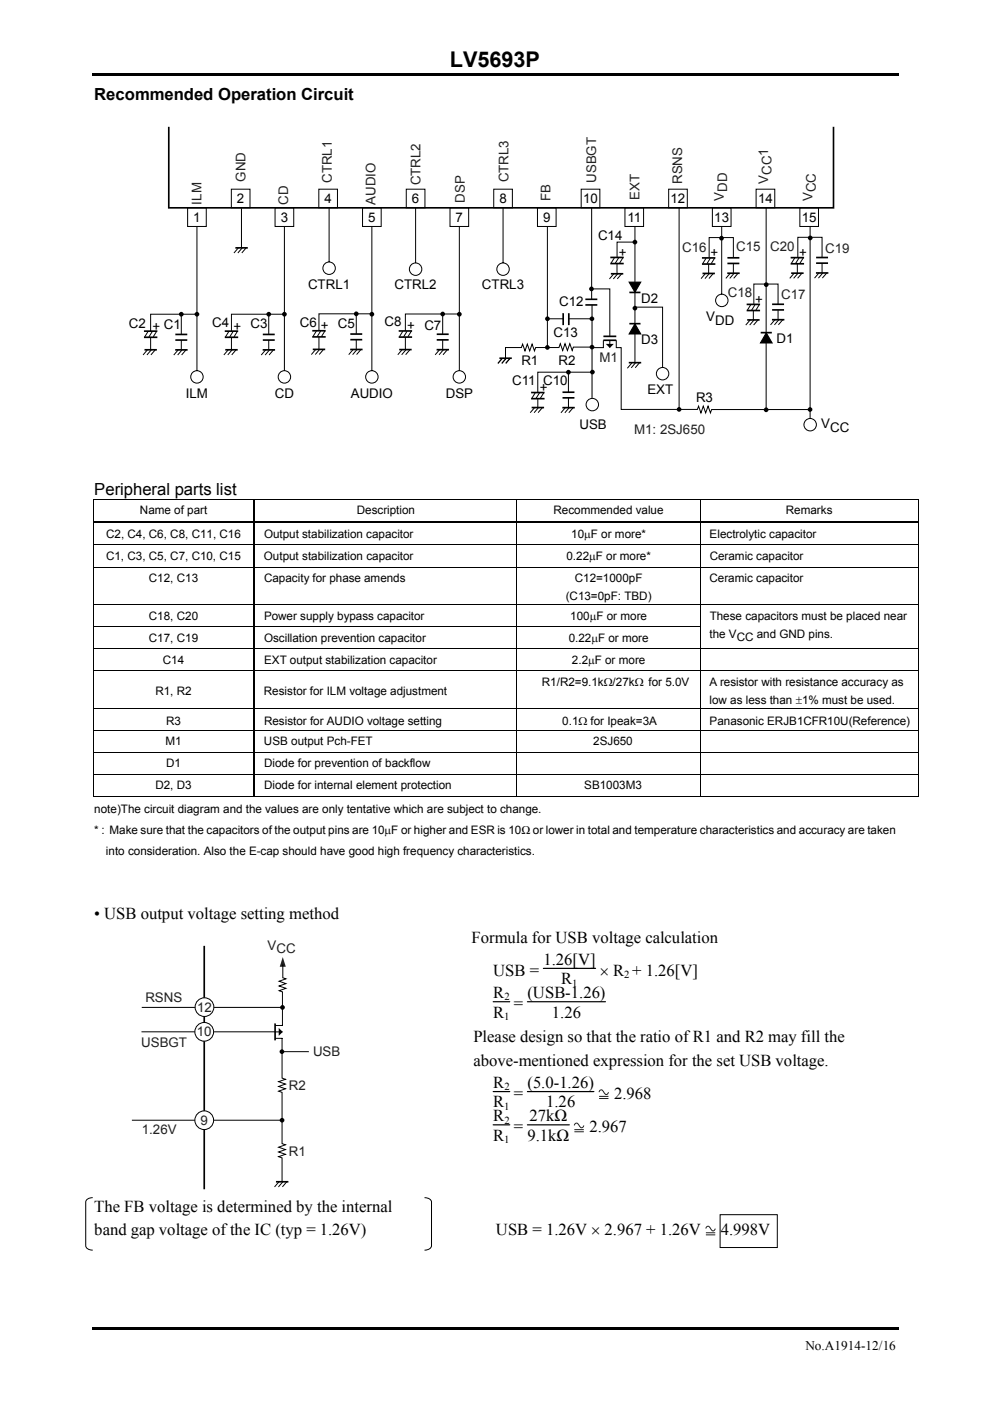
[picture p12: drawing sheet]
<svg xmlns="http://www.w3.org/2000/svg" width="210mm" height="297mm" viewBox="0 0 210 297" stroke-linecap="round" stroke-linejoin="round" font-family="sans-serif">
<g fill="#000">
<path d="M19.5 15.6h171v.6h-171zM19.8 105.8h.2v.1h-.2zM19.8 110.4h.2v.6h-.2zM53.6 110.9l.2 .1zM53.6 110.4h.2v.2h-.2zM53.6 110.8h.2v.1h-.2zM53.6 115.5h.2v.1h-.2zM54 110.9l.1 .1zM54 110.4h.1v.2h-.1zM54 110.8h.1v.1h-.1zM54 115.5h.1v.1h-.1zM109.6 110.9l.1 .1z"/>
<path d="M109.6 110.4h.5v.2h-.5zM109.6 110.8h.5v.1h-.5zM148.5 110.9l.1 .1zM148.5 110.4h.5v.2h-.5zM148.5 110.8h.5v.1h-.5zM194.6 105.8h.2v.1h-.2zM194.6 110.4h.2v.6h-.2zM53.6 120.1h.2v.2h-.2zM53.6 128.1h.2v.1h-.2zM53.6 132.8h.2v.1h-.2zM53.6 137.4h.2v.2h-.2zM54 120.1h.1v.2h-.1z"/>
<path d="M54 128.1h.1v.1h-.1zM54 132.8h.1v.1h-.1zM54 137.4h.1v.2h-.1zM194.6 132.8h.2v.1h-.2zM53.6 142.1h.2v.2h-.2zM53.6 150h.2v.2h-.2zM53.6 154.7h.2v.2h-.2zM53.6 159.4h.2v.2h-.2zM54 142.1h.1v.2h-.1zM54 150h.1v.2h-.1zM54 154.7h.1v.2h-.1zM54 159.4h.1v.2h-.1z"/>
<path d="M53.6 164.1h.2v.1h-.2zM54 164.1h.1v.1h-.1zM194.6 168.7h.2v.2h-.2zM59.1 217.9l.9 .9-.9 .8zM19.5 281.5h171v.5h-171z"/>
<circle cx="59.8" cy="237.5" r=".5"/>
</g>
<g fill="none" stroke="#000" stroke-width=".21">
<path d="M19.8 105.9h175M19.8 115.5h33.8M19.9 105.9v4.5M19.9 111v4.5M19.9 115.6v4.5M20 110.5h33.6M20 110.8h33.6M53.7 105.9v4.5M53.7 111v4.5M53.7 115.6v4.5M54 105.9v4.5M54 111v4.5"/>
<path d="M54 115.6v4.5M54.1 110.5h55.5M54.1 110.8h55.5M54.1 115.5h140.7M109.6 105.9v4.5M109.6 111v4.5M109.6 115.6v4.5M110.1 110.5h38.4M110.1 110.8h38.4M148.5 105.9v4.5M148.5 111v4.5M148.5 115.6v4.5"/>
<path d="M149 110.5h45.6M149 110.8h45.6M194.7 105.9v4.5M194.7 111v4.5M194.7 115.6v4.5M19.8 120.2h33.8M19.8 128.2h33.8M19.8 132.8h33.8M19.8 137.5h33.8M19.9 120.3v7.8M19.9 128.2v4.6M19.9 132.9v4.5"/>
<path d="M19.9 137.6v4.5M53.7 120.3v7.8M53.7 128.2v4.6M53.7 132.9v4.5M53.7 137.6v4.5M54 120.3v7.8M54 128.2v4.6M54 132.9v4.5M54 137.6v4.5M54.1 120.2h140.7M54.1 128.2h140.7M54.1 132.8h94.5"/>
<path d="M54.1 137.5h140.7M109.6 120.3v7.8M109.6 128.2v4.6M109.6 132.9v4.5M109.6 137.6v4.5M148.5 120.3v7.8M148.5 128.2v4.6M148.5 132.9v4.5M148.5 137.6v4.5M194.7 120.3v7.8M194.7 128.2v4.6M194.7 132.9v4.5"/>
<path d="M194.7 137.6v4.5M19.8 142.2h33.8M19.8 150.1h33.8M19.8 154.8h33.8M19.8 159.5h33.8M19.9 142.3v7.7M19.9 150.2v4.5M19.9 154.9v4.5M19.9 159.6v4.5M53.7 142.3v7.7M53.7 150.2v4.5M53.7 154.9v4.5"/>
<path d="M53.7 159.6v4.5M54 142.3v7.7M54 150.2v4.5M54 154.9v4.5M54 159.6v4.5M54.1 142.2h140.7M54.1 150.1h140.7M54.1 154.8h140.7M54.1 159.5h140.7M109.6 142.3v7.7M109.6 150.2v4.5M109.6 154.9v4.5"/>
<path d="M109.6 159.6v4.5M148.5 142.3v7.7M148.5 150.2v4.5M148.5 154.9v4.5M148.5 159.6v4.5M194.7 142.3v7.7M194.7 150.2v4.5M194.7 154.9v4.5M194.7 159.6v4.5M19.8 164.1h33.8M19.8 168.8h33.8M19.9 164.2v4.7"/>
<path d="M53.7 164.2v4.7M53.8 168.8h55.8M54 164.2v4.5M54.1 164.1h140.7M109.6 164.2v4.7M109.7 168.8h38.8M148.5 164.2v4.7M148.6 168.8h46M194.7 164.2v4.7M30 218.8h29.9M59.9 210.2v7.2h-1.6M28 237.5h31.8"/>
<path d="M58.3 220.1h1.6M59.8 220.1v8.5l.7 .2-1.4 .5 1.4 .5-1.4 .6 1.4 .4-1.4 .5 .7 .3v10.9l.7 .2-1.4 .5 1.4 .5-1.4 .5 1.4 .5-1.4 .5 .7 .3v5.1M59.2 250.6l-1 1.1M60 250.6l-.9 1.1M60.8 250.5l-.9 1.1M152.7 257.5h12.2v7h-12.2z"/>
</g>
<path d="M104.6 212.4h3.5M111.9 212.4h16.5M115.3 205.3h11M104.6 231.4h3.5M104.6 238.5h3.5M111.9 231.4h14.1M111.9 238.5h8.9" fill="none" stroke="#000" stroke-width=".25"/>
<path d="M121.8 238.6l.2-.4a.65 .65 0 0 1 .9 .6l.5 .3 .2-.1 .2-.4M121.8 240h2M121.8 239.5h2M127.1 231.6l.2-.4a.65 .65 0 0 1 .9 .5l.4 .4 .3-.2 .2-.3M127.1 232.9h2M127.1 232.5h2M149.7 260.5l.2-.4a.65 .65 0 0 1 .9 .5l.4 .4 .3-.2 .2-.3M149.7 261.8h2M149.7 261.4h2" fill="none" stroke="#231f20" stroke-width=".21"/>
<path d="M43.3 200.5v51.6M58.3 217v3.6M58.5 250.6h2.7" fill="none" stroke="#000" stroke-width=".35"/>
<g fill="#fff" stroke="#000" stroke-width=".21">
<circle cx="43.3" cy="218.8" r="1.98"/>
<circle cx="43.3" cy="237.5" r="1.98"/>
</g>
<g fill="#000">
<circle cx="59.9" cy="213.6" r=".5"/>
<circle cx="59.8" cy="223" r=".5"/>
</g>
<path d="M30.1 213.6h29.8M59.9 207.3l.7 .2-1.4 .5 1.4 .5-1.4 .6 1.4 .4-1.4 .6 .7 .2M59.8 223h5.7" fill="none" stroke="#000" stroke-width=".21"/>
<circle cx="43.4" cy="213.5" r="1.98" fill="#fff" stroke="#000" stroke-width=".21"/>
<path d="M60 202.9l.6 2.1h-1.3z" fill="#231f20"/>
<g fill="none" stroke="#000" stroke-width=".21">
<path d="M39.8 44.1h4v3.9h-4zM41.8 48.1v30.5M49.1 40.1h3.9v4h-3.9zM50.6 52.6l-1 1M51.2 44.2v8.3M51.4 52.6l-1 1M52.2 52.5l-.9 1.1M58.3 44.1h4v3.9h-4zM60.3 48.1v30.5M67.6 40.1h4v4h-4zM69.8 44.1v11.5M76.9 44.1h4v3.9h-4z"/>
<path d="M78.9 48.1v30.5M86.2 40.1h3.9v4h-3.9zM88.1 44.1v11.7M95.4 44.1h4v3.9h-4zM97.4 48.1v30.5M104.7 40.1h4v4h-4zM106.7 44.1v11.7M114 44.1h4v3.9h-4zM116.1 48v25.7M123.3 40.1h3.9v4h-3.9zM125.5 44.1v19.4M130.2 58l-.9 1.1"/>
<path d="M130.3 54.6l-.7 1.2M130.9 55.9v2.1M131 58l-.9 1.1M131.2 54.6l-.7 1.2M131.9 58l-1 1.1M132.1 54.6l-.7 1.2M132.5 44.1h4v3.9h-4zM134.6 51.3h-3.7v3.3M134.7 48.1v28.8M141.8 40.1h4v4h-4zM144 44.1v42.7M149.6 58l-.9 1.1"/>
<path d="M149.8 54.7l-.8 1.2M150.3 56v2M150.4 54.6v-4.2h5.1v4.3M150.5 58l-1 1.1M150.7 54.7l-.8 1.2M151.1 44.1h4v3.9h-4zM151.3 58l-.9 1.1M151.6 54.7l-.8 1.2M153.1 48.1v14.3M154.9 57.9l-.9 1.1M155.5 55.9v2M155.7 57.9l-.9 1.1"/>
<path d="M156.6 57.9l-1 1.1M160.4 40.1h3.9v4h-3.9zM162.5 44.1v42.8M168.4 57.9l-.9 1.1M168.6 54.7l-.8 1.2M169.1 56v1.9M169.2 54.5v-4.2h5.2v4.3M169.3 57.9l-1 1.1M169.5 54.7l-.8 1.2M169.6 44.1h4v3.9h-4zM170.1 57.9l-.9 1.1M170.4 54.7l-.7 1.1"/>
<path d="M171.8 48v40.8M173.7 57.9l-.9 1.1M174.4 55.8v2M174.5 57.9l-.9 1.1M175.4 57.9l-1 1.1M31.3 74.2l-1 1.1M31.4 70.3l-.7 1.2M32 71.6v2.6M32.1 74.2l-.9 1.1M32.3 70.3l-.7 1.2M32.9 74.1l-.9 1.1M33.2 70.2l-.7 1.2"/>
<path d="M37.8 74.2l-.9 1.1M38.5 66.6v4.3M38.5 72.1v2M38.6 74.2l-.9 1.1M39.5 74.2l-1 1.1M41.8 66.6h-9.8v3.6M48.4 74.2l-.9 1.1M48.5 70.3l-.7 1.2M49.1 71.6v2.6M49.2 74.2l-.9 1.1M49.4 70.3l-.7 1.2M50.1 74.1l-1 1.1"/>
<path d="M50.4 70.2l-.8 1.2M56.3 74.2l-.9 1.1M57 66.6v4.3M57 72.1v2M57.2 74.2l-1 1.1M58 74.2l-.9 1.1M60.3 66.6h-11.2v3.6M67 74.1l-1 1.1M67.1 70.2l-.7 1.2M67.6 71.5v2.6M67.8 74.1l-.9 1.1M68 70.2l-.7 1.2"/>
<path d="M68.6 74.1l-.9 1.1M68.9 70.2l-.7 1.1M74.9 74.1l-.9 1.1M75.6 66.5v4.3M75.6 72v2.1M75.7 74.1l-.9 1.1M76.6 74.1l-1 1.1M78.9 66.5h-11.3v3.6M85.3 74.1l-.9 1.1M85.4 70.2l-.7 1.2M86 71.5v2.6M86.1 74.1l-.9 1.1"/>
<path d="M86.3 70.2l-.7 1.2M87 74.1l-1 1.1M87.3 70.2l-.8 1.2M93.2 74.1l-.9 1.1M93.9 66.6v4.3M93.9 72.1v2M94.1 74.1l-1 1.1M94.9 74.1l-.9 1.1M97.2 66.6h-11.2v3.5M106.6 75.9l-1 1.1M107.4 75.9l-1 1.1M108.2 75.9l-.9 1.1"/>
<path d="M116.1 67.6h3.3M118.7 73.7h-5.1l-.2 .7-.5-1.4-.5 1.4-.6-1.4-.4 1.4-.6-1.4-.2 .7h-3.4v2.2M120.6 78.9v4.3M120.7 67.6h4.8M125.5 61.3h3.8v10M125.5 78.9h-11.4v4.3M125.6 73.6h-4l-.2 .7-.5-1.4-.6 1.4-.5-1.4-.5 1.4-.5-1.4-.2 .7M125.6 64.7v19.8M128 72.1v1.6h-2.4M129.3 72.1v1.6M130.7 72.1v1.6h1.1v13.1h16.2M134 77l-.9 1.1"/>
<path d="M134.7 65.1h5.8v12.8M134.8 76.9l-.9 1.1M135.7 76.9l-1 1.1M159.1 67.8l-.9 1.1M159.2 64.6l-.7 1.2M159.8 65.9v1.9M159.9 64.4v-4.2h5.1v4.3M159.9 67.8l-.9 1.1M160.1 64.6l-.7 1.2M160.8 67.8l-1 1.1M161.1 64.6l-.8 1.2M164.4 67.8l-1 1.1"/>
<path d="M165 65.7v2M165.2 67.8l-.9 1.1M166 67.8l-.9 1.1M113.4 86.4l-.9 1.1M113.5 83.3l-.7 1.2M114.1 84.6v1.8M114.2 86.4l-.9 1.1M114.4 83.3l-.7 1.2M115.1 86.4l-1 1.1M115.3 83.3l-.7 1.1M119.9 86.4l-.9 1.1M120.6 84.4v2"/>
<path d="M120.7 86.4l-.9 1.1M121.6 86.4l-1 1.1M171.9 86.8h-21l-.2 .8-.5-1.5-.5 1.5-.5-1.5-.5 1.5-.5-1.5-.3 .7M60 204.5v2.8M19.6 253.9a1.31 1.31 0 0 0-1.4 .9v9.3a1.2 1.2 0 0 0 1.4 .9M90.1 253.9a1.31 1.31 0 0 1 1.4 .9v9.3a1.2 1.2 0 0 1-1.4 .9"/>
<circle cx="69.8" cy="56.9" r="1.32"/>
<circle cx="88.1" cy="57.1" r="1.32"/>
<circle cx="106.7" cy="57.1" r="1.32"/>
<circle cx="41.8" cy="79.9" r="1.32"/>
<circle cx="60.3" cy="79.9" r="1.32"/>
<circle cx="78.9" cy="79.9" r="1.32"/>
<circle cx="97.4" cy="79.9" r="1.32"/>
<circle cx="140.5" cy="79.2" r="1.32"/>
<circle cx="153.1" cy="63.7" r="1.32"/>
<circle cx="125.6" cy="85.8" r="1.32"/>
<circle cx="171.8" cy="90" r="1.32"/>
</g>
<g fill="#000">
<path d="M128.5 72.9h1.7l-.9 .9z"/>
<circle cx="134.7" cy="51.3" r=".5"/>
<circle cx="153" cy="50.5" r=".5"/>
<circle cx="171.8" cy="50.4" r=".5"/>
<circle cx="38.5" cy="66.6" r=".5"/>
<circle cx="41.8" cy="66.6" r=".5"/>
<circle cx="57" cy="66.6" r=".5"/>
<circle cx="60.3" cy="66.6" r=".5"/>
<circle cx="75.6" cy="66.5" r=".5"/>
<circle cx="78.9" cy="66.6" r=".5"/>
<circle cx="93.9" cy="66.6" r=".5"/>
<circle cx="97.4" cy="66.6" r=".5"/>
<circle cx="116.1" cy="73.7" r=".5"/>
<circle cx="116.1" cy="67.6" r=".5"/>
<circle cx="120.6" cy="78.9" r=".5"/>
<circle cx="125.5" cy="61.3" r=".5"/>
<circle cx="125.5" cy="67.6" r=".5"/>
<circle cx="125.6" cy="73.6" r=".5"/>
<circle cx="125.6" cy="78.9" r=".5"/>
<circle cx="134.7" cy="65.3" r=".5"/>
<circle cx="162.5" cy="60.4" r=".5"/>
<circle cx="144" cy="86.8" r=".5"/>
<circle cx="162.5" cy="86.9" r=".5"/>
<circle cx="171.8" cy="86.8" r=".5"/>
</g>
<path d="M133.4 59.8h2.5l-1.2 2.2zM134.7 68.7l1.2 2.1h-2.5zM162.5 70.6l1.3 2.1h-2.5z" fill="#000" stroke="#000" stroke-width=".21"/>
<path d="M133.5 62h2.4zM133.5 68.6h2.4zM161.3 70.5h2.4z" fill="#000" stroke="#000" stroke-width=".35"/>
<g fill="none" stroke="#000" stroke-width=".35">
<path d="M35.8 26.9v17.2h141v-17.2M49.9 52.6h2.7M129.5 55.9h2.8M129.5 54.6h2.8M129.6 58h2.6M148.9 54.7h2.8M148.9 56h2.8M149 58h2.6M154.3 57.9h2.6M154.3 54.7h2.5M154.3 55.9h2.5M167.7 54.6h2.8"/>
<path d="M167.7 55.9h2.8M167.8 57.9h2.6M173.1 57.9h2.6M173.1 54.6h2.5M173.1 55.8h2.5M30.5 71.5h2.9M30.5 70.2h2.9M30.6 74.2h2.7M37.2 74.2h2.6M37.2 70.9h2.5M37.2 72.1h2.5M47.7 71.5h2.8"/>
<path d="M47.7 70.2h2.8M47.8 74.2h2.6M55.7 74.2h2.6M55.7 70.9h2.6M55.7 72.1h2.6M66.2 71.4h2.9M66.2 70.1h2.9M66.3 74.1h2.7M74.3 74.1h2.6M74.3 70.8h2.5M74.3 72h2.5M84.6 70.2h2.8"/>
<path d="M84.6 71.5h2.8M84.7 74.1h2.6M92.6 74.1h2.6M92.6 70.9h2.6M92.6 72.1h2.6M105.9 75.9h2.7M119.4 66.4v2.5M120.6 66.4v2.5M124.2 63.5h2.5M124.2 64.7h2.5M128 72.1h2.7M128 71.3h2.7"/>
<path d="M133.4 76.9h2.6M158.4 64.5h2.8M158.4 65.8h2.8M158.5 67.8h2.6M163.7 67.8h2.7M163.8 64.5h2.5M163.8 65.7h2.5M112.7 84.5h2.8M112.7 83.2h2.8M112.8 86.4h2.6M119.3 86.4h2.6M119.3 83.2h2.5"/>
<path d="M119.3 84.3h2.5"/>
</g>
<text font-size="4.6" x="95.4" y="14.3">LV5693P</text>
<g font-size="3.5">
<text x="20" y="21.1">Recommended Operation Circuit</text>
<text x="20" y="104.9">Peripheral parts list</text>
<text x="20" y="194.9">• USB output voltage setting method</text>
<text x="100" y="199.9">Formula for USB voltage calculation</text>
<text x="104.6" y="206.9">USB =</text>
<text x="115.3" y="204.5">1.26[V]</text>
<text x="119" y="208.7">R</text>
<text x="127.2" y="206.9">× R + 1.26[V]</text>
<text x="104.6" y="215.7">R</text>
<text x="104.6" y="211.6">R</text>
<text x="109" y="214">=</text>
<text x="111.9" y="211.6">(USB-1.26)</text>
<text x="117.1" y="215.7">1.26</text>
<text x="100.4" y="221">Please design so that the ratio of R1 and R2 may fill the</text>
<text x="100.4" y="226">above-mentioned expression for the set USB voltage.</text>
<text x="104.6" y="230.6">R</text>
<text x="109" y="233">=</text>
<text x="111.9" y="230.6">(5.0-1.26)</text>
<text x="130.2" y="233">2.968</text>
<text x="104.6" y="234.8">R</text>
<text x="104.6" y="237.7">R</text>
<text x="112.3" y="237.7">27kΩ</text>
<text x="115.8" y="234.8">1.26</text>
<text x="104.6" y="241.8">R</text>
<text x="109" y="240.1">=</text>
<text x="111.9" y="241.8">9.1kΩ</text>
<text x="125" y="240.1">2.967</text>
<text x="20" y="257">The FB voltage is determined by the internal</text>
<text x="20" y="261.9">band gap voltage of the IC (typ = 1.26V)</text>
<text x="105.2" y="261.9">USB = 1.26V × 2.967 + 1.26V</text>
<text x="152.9" y="261.9">4.998V</text>
</g>
<g font-size="2.8" fill="#231f20">
<text x="162.9" y="33" transform="rotate(-90 162.9 33)">1</text>
<text x="52" y="38.5" transform="rotate(-90 52 38.5)">GND</text>
<text x="70.4" y="38.8" transform="rotate(-90 70.4 38.8)">CTRL1</text>
<text x="89.2" y="39.3" transform="rotate(-90 89.2 39.3)">CTRL2</text>
<text x="107.9" y="38.7" transform="rotate(-90 107.9 38.7)">CTRL3</text>
<text x="126.4" y="38.8" transform="rotate(-90 126.4 38.8)">USBGT</text>
<text x="144.7" y="39" transform="rotate(-90 144.7 39)">RSNS</text>
<text x="162.9" y="39" transform="rotate(-90 162.9 39)">V</text>
<text x="163.6" y="37.1" transform="rotate(-90 163.6 37.1)">CC</text>
<text x="173" y="40.7" transform="rotate(-90 173 40.7)">CC</text>
<text x="42.7" y="43.4" transform="rotate(-90 42.7 43.4)">ILM</text>
<text x="61.1" y="43.4" transform="rotate(-90 61.1 43.4)">CD</text>
<text x="79.6" y="43.4" transform="rotate(-90 79.6 43.4)">AUDIO</text>
<text x="98.6" y="43" transform="rotate(-90 98.6 43)">DSP</text>
<text x="116.8" y="42.6" transform="rotate(-90 116.8 42.6)">FB</text>
<text x="135.7" y="42.4" transform="rotate(-90 135.7 42.4)">EXT</text>
<text x="153.5" y="42.6" transform="rotate(-90 153.5 42.6)">VDD</text>
<text x="172.3" y="42.6" transform="rotate(-90 172.3 42.6)">V</text>
<text x="144.7" y="53.5">C16</text>
<text x="156.1" y="53.3">C15</text>
<text x="163.4" y="53.3">C20</text>
<text x="175" y="53.7">C19</text>
<text x="154.4" y="63">C18</text>
<text x="165.7" y="63.4">C17</text>
<text x="127.2" y="76.8">M1</text>
<text x="134.5" y="92.1">M1: 2SJ650</text>
<text x="56.7" y="201.3">VCC</text>
<text x="30.8" y="212.4">RSNS</text>
<text x="41.8" y="214.5">12</text>
<text x="29.9" y="222">USBGT</text>
<text x="41.7" y="219.7">10</text>
<text x="66.4" y="223.9">USB</text>
<text x="61.3" y="231">R2</text>
<text x="42.5" y="238.5">9</text>
<text x="30.1" y="240.5">1.26V</text>
<text x="61.3" y="245">R1</text>
</g>
<g font-size="2.8">
<text x="41" y="47">1</text>
<text x="50.3" y="43">2</text>
<text x="59.5" y="47">3</text>
<text x="68.8" y="43">4</text>
<text x="78.1" y="47">5</text>
<text x="87.4" y="43">6</text>
<text x="96.6" y="47">7</text>
<text x="105.9" y="43">8</text>
<text x="115.2" y="47">9</text>
<text x="123.7" y="43">10</text>
<text x="133.1" y="47">11</text>
<text x="142.2" y="43">12</text>
<text x="151.5" y="47">13</text>
<text x="160.8" y="43">14</text>
<text x="170.1" y="47">15</text>
<text x="126.8" y="50.9">C14</text>
<text x="131.3" y="54.5">+</text>
<text x="150.7" y="54.6">+</text>
<text x="169.5" y="54.5">+</text>
<text x="65.3" y="61.3">CTRL1</text>
<text x="83.7" y="61.3">CTRL2</text>
<text x="102.2" y="61.3">CTRL3</text>
<text x="118.6" y="64.9">C12</text>
<text x="136" y="64.2">D2</text>
<text x="160.2" y="64.4">+</text>
<text x="27.3" y="69.5">C2</text>
<text x="32.4" y="70.1">+ C1</text>
<text x="45" y="69.4">C4</text>
<text x="49.5" y="70.1">+ C3</text>
<text x="63.6" y="69.3">C6</text>
<text x="68.1" y="70">+ C5</text>
<text x="81.6" y="69.2">C8</text>
<text x="86.4" y="69.9">+</text>
<text x="90" y="70">C7</text>
<text x="117.4" y="71.4">C13</text>
<text x="149.8" y="68.1">V</text>
<text x="151.7" y="68.8">DD</text>
<text x="110.6" y="77.4">R1</text>
<text x="118.4" y="77.3">R2</text>
<text x="136" y="73">D3</text>
<text x="164.7" y="72.7">D1</text>
<text x="108.6" y="81.6">C11</text>
<text x="114.5" y="83.1">+</text>
<text x="115.2" y="81.5">C10</text>
<text x="137.3" y="83.4">EXT</text>
<text x="39.4" y="84.3">ILM</text>
<text x="58.3" y="84.3">CD</text>
<text x="74.4" y="84.3">AUDIO</text>
<text x="94.5" y="84.3">DSP</text>
<text x="147.6" y="85.3">R3</text>
<text x="122.9" y="90.9">USB</text>
<text x="174.2" y="90.8">V</text>
<text x="176.1" y="91.5">CC</text>
<text x="170.8" y="286.3">No.A1914-12/16</text>
</g>
<g font-size="2.5">
<text x="29.7" y="109.1">Name of part</text>
<text x="75.7" y="109.1">Description</text>
<text x="117.4" y="109.1">Recommended value</text>
<text x="166.7" y="109.1">Remarks</text>
<text x="22.5" y="114.1">C2, C4, C6, C8, C11, C16</text>
<text x="22.5" y="118.7">C1, C3, C5, C7, C10, C15</text>
<text x="56" y="118.7">Output stabilization capacitor</text>
<text x="56" y="114.1">Output stabilization capacitor</text>
<text x="120.1" y="118.7">0.22μF or more*</text>
<text x="121.2" y="114.1">10μF or more*</text>
<text x="150.5" y="114.1">Electrolytic capacitor</text>
<text x="150.5" y="118.7">Ceramic capacitor</text>
<text x="31.6" y="123.4">C12, C13</text>
<text x="56" y="123.4">Capacity for phase amends</text>
<text x="121.9" y="123.4">C12=1000pF</text>
<text x="150.5" y="123.4">Ceramic capacitor</text>
<text x="31.6" y="131.4">C18, C20</text>
<text x="56" y="131.4">Power supply bypass capacitor</text>
<text x="120" y="127.3">(C13=0pF: TBD)</text>
<text x="121" y="131.4">100μF or more</text>
<text x="150.5" y="131.4">These capacitors must be placed near</text>
<text x="31.6" y="136">C17, C19</text>
<text x="56" y="136">Oscillation prevention capacitor</text>
<text x="120.6" y="136">0.22μF or more</text>
<text x="150.5" y="135.2">the V</text>
<text x="156.3" y="135.9">CC</text>
<text x="160.5" y="135.2">and GND pins.</text>
<text x="34.5" y="140.7">C14</text>
<text x="56" y="140.7">EXT output stabilization capacitor</text>
<text x="121.3" y="140.7">2.2μF or more</text>
<text x="33" y="147.3">R1, R2</text>
<text x="56" y="147.3">Resistor for ILM voltage adjustment</text>
<text x="114.9" y="145.4">R1/R2=9.1kΩ/27kΩ for 5.0V</text>
<text x="150.5" y="149.3">low as less than ±1% must be used.</text>
<text x="150.5" y="145.4">A resistor with resistance accuracy as</text>
<text x="35.2" y="153.6">R3</text>
<text x="56" y="153.6">Resistor for AUDIO voltage setting</text>
<text x="119.3" y="153.6">0.1Ω for Ipeak=3A</text>
<text x="150.5" y="153.6">Panasonic ERJB1CFR10U(Reference)</text>
<text x="35.1" y="158">M1</text>
<text x="56" y="158">USB output Pch-FET</text>
<text x="125.8" y="158">2SJ650</text>
<text x="33" y="167.3">D2, D3</text>
<text x="35.2" y="162.7">D1</text>
<text x="56" y="162.7">Diode for prevention of backflow</text>
<text x="56" y="167.3">Diode for internal element protection</text>
<text x="123.9" y="167.3">SB1003M3</text>
<text x="20" y="172.4">note)The circuit diagram and the values are only tentative which are subject to change.</text>
<text x="20" y="176.8">* : Make sure that the capacitors of the output pins are 10μF or higher and ESR is 10Ω or lower in total and temperature characteristics and accuracy are taken</text>
<text x="22.5" y="181.3">into consideration. Also the E-cap should have good high frequency characteristics.</text>
</g>
<g font-size="2.3">
<text x="121.4" y="209.2">1</text>
<text x="132.4" y="207.4">2</text>
<text x="107" y="212.1">2</text>
<text x="107" y="216.3">1</text>
<text x="107" y="231.2">2</text>
<text x="107" y="235.3">1</text>
<text x="107" y="238.2">2</text>
<text x="107" y="242.4">1</text>
</g>
</svg>
